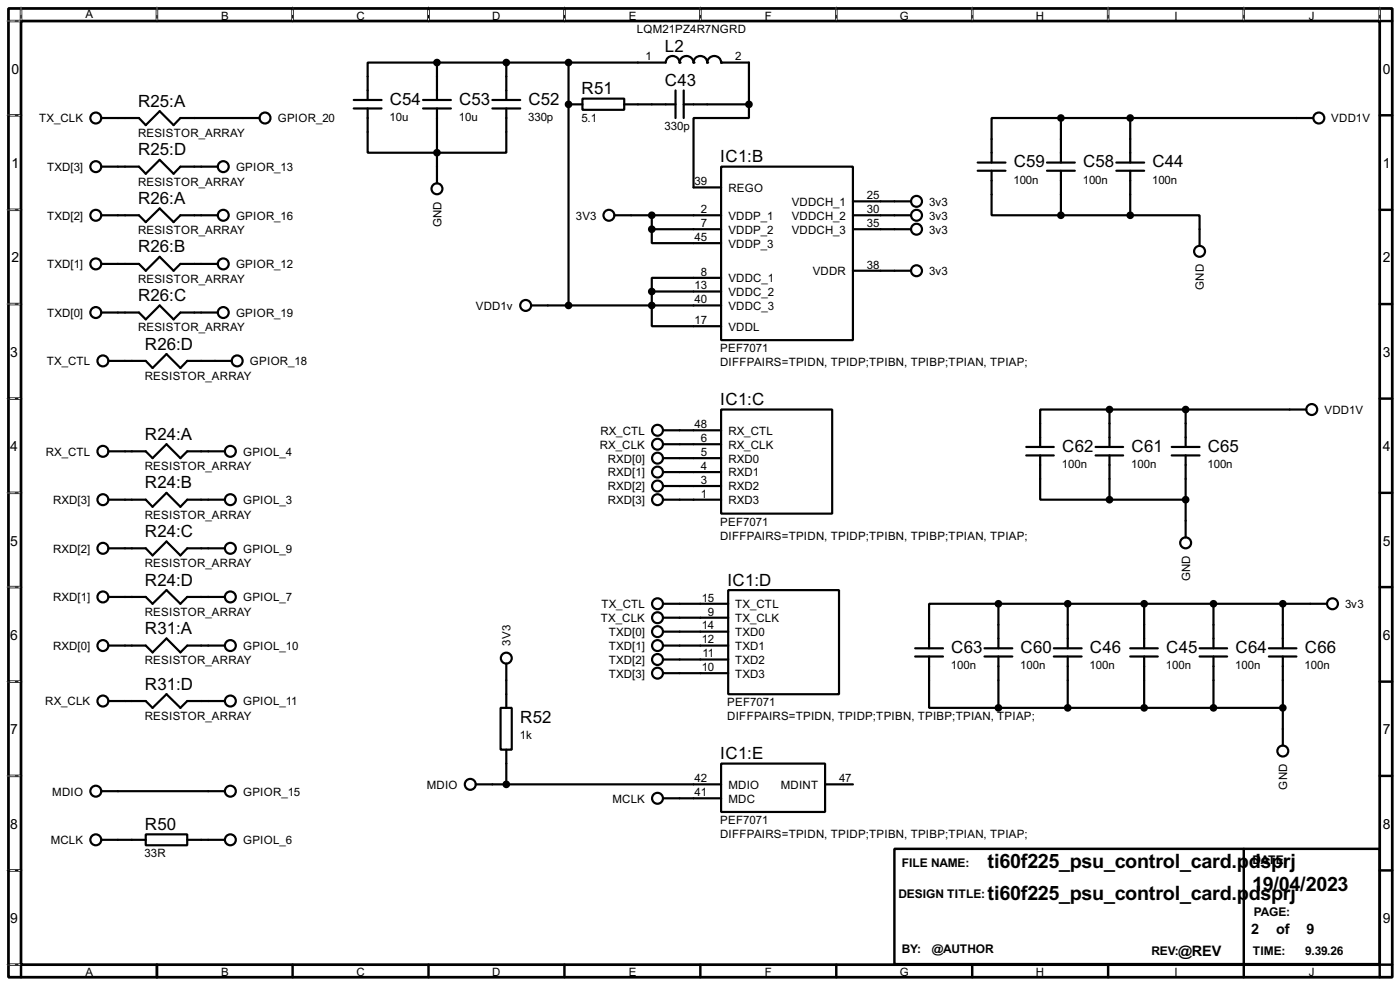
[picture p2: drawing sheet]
<svg xmlns="http://www.w3.org/2000/svg" width="256mm" height="180mm" viewBox="0 0 256 180" stroke-linecap="round" stroke-linejoin="round" font-family="sans-serif">
<path d="M1.6 1.6h253.5v177.3h-253.5zM3.9 3.9h248.9v172.7h-248.9z" fill="none" stroke="#000" stroke-width=".5"/>
<g fill="none" stroke="#000" stroke-width=".45">
<path d="M3.9 1.6v2.3h-2.3M28.8 1.6v2.3M53.6 1.6v2.3M78.5 1.6v2.3M103.4 1.6v2.3M128.3 1.6v2.3M153.2 1.6v2.3M178.1 1.6v2.3M203 1.6v2.3M227.9 1.6v2.3M252.8 1.6v2.3h2.3M1.6 21.1h2.3"/>
<path d="M1.6 38.4h2.3M252.8 21.1h2.3M252.8 38.4h2.3M1.6 55.7h2.3M252.8 55.7h2.3M1.6 73h2.3M252.8 73h2.3M1.6 90.2h2.3M252.8 90.2h2.3M1.6 107.5h2.3M252.8 107.5h2.3M1.6 124.8h2.3"/>
<path d="M252.8 124.8h2.3M1.6 142h2.3M1.6 159.3h2.3M163.9 155.4h88.9v21.1h-88.9zM227.9 155.4v21.1M252.8 142h2.3M252.8 159.3h2.3M1.6 176.6h2.3v2.3M28.8 176.6v2.3M53.6 176.6v2.3M78.5 176.6v2.3M103.4 176.6v2.3"/>
<path d="M128.3 176.6v2.3M153.2 176.6v2.3M178.1 176.6v2.3M203 176.6v2.3M227.9 176.6v2.3M255.1 176.6h-2.3v2.3"/>
</g>
<g fill="none" stroke="#fff" stroke-width=".18">
<path d="M1.3 3.9h2.3M3.9 1.3v2.3M28.8 1.3v2.3M53.6 1.3v2.3M78.5 1.3v2.3M103.4 1.3v2.3M128.3 1.3v2.3M153.2 1.3v2.3M178.1 1.3v2.3M203 1.3v2.3M227.9 1.3v2.3M252.8 1.3v2.3"/>
<path d="M1.3 21.1h2.3M1.3 38.4h2.3M1.3 55.7h2.3M1.3 73h2.3M1.3 90.2h2.3M1.3 107.5h2.3M1.3 124.8h2.3M1.3 142h2.3M1.3 159.3h2.3M1.3 176.6h2.3"/>
</g>
<g fill="none" stroke="#000" stroke-width=".18" stroke-dasharray=".5 1">
<path d="M1.3 3.9h2.3M3.9 1.3v2.3M28.8 1.3v2.3M53.6 1.3v2.3M78.5 1.3v2.3M103.4 1.3v2.3M128.3 1.3v2.3M153.2 1.3v2.3M178.1 1.3v2.3M203 1.3v2.3M227.9 1.3v2.3M252.8 1.3v2.3"/>
<path d="M1.3 21.1h2.3M1.3 38.4h2.3M1.3 55.7h2.3M1.3 73h2.3M1.3 90.2h2.3M1.3 107.5h2.3M1.3 124.8h2.3M1.3 142h2.3M1.3 159.3h2.3M1.3 176.6h2.3"/>
</g>
<g fill="none" stroke="#000" stroke-width=".4">
<path d="M64.8 19.9h5.1M64.8 18.3h5.1M67.4 19.9v8.1h25.4v-8.1M77.5 19.9h5.1M77.5 18.3h5.1M80.1 11.5h-12.7v6.8M80.1 11.5h41.9a1.28 1.28 0 0 1 1.2-1.3 1.28 1.28 0 0 1 1.3 1.3 1.28 1.28 0 0 1 1.3-1.3 1.28 1.28 0 0 1 1.3 1.3 1.25 1.25 0 0 1 1.2-1.2 1.25 1.25 0 0 1 1.3 1.2 1.28 1.28 0 0 1 1.2-1.3 1.28 1.28 0 0 1 1.3 1.3h5.1v7.6M80.1 11.5v6.8M80.1 19.9v13.7M90.2 19.9h5.1M90.2 18.3h5.1M92.8 11.5v6.8"/>
<path d="M104.2 19.1h2.5M104.2 11.5v44.4M106.7 18.1h7.7v2h-7.7zM114.4 19.1h9.4M123.8 16.6v5M125.3 19.1h11.9M125.3 16.6v5M137.2 19.1v2.5h-10.1v12.7h5M18.6 39.4h6.9l1.2 1.3 2.6-2.5 2.5 2.5 1.3-1.3h6.8M18.6 21.6h6.9l1.2 1.3 2.6-2.5 2.5 2.5 1.3-1.3h14.5M18.6 30.5h6.9l1.2 1.3 2.6-2.5 2.5 2.5 1.3-1.3h6.8M112.6 39.4h19.5"/>
<path d="M119.4 39.4v2.6M132.1 30.5h24.2v31.8h-24.2zM156.3 39.4h10.6M156.3 36.9h10.6M179.1 31.3h5.1M179.1 29.8h5.1M181.7 31.3v8.1h12.7M191.8 31.3h5.1M191.8 29.8h5.1M194.4 21.6h-12.7v8.2M194.4 39.4h12.7M194.4 21.6v8.2"/>
<path d="M194.4 31.3v8.1M194.4 21.6h46.2M204.5 31.3h5.1M204.5 29.8h5.1M207.1 39.4h12.7v5.6M207.1 21.6v8.2M207.1 31.3v8.1M18.6 48.3h6.9l1.2 1.3 2.6-2.6 2.5 2.6 1.3-1.3h6.8M18.6 57.2h6.9l1.2 1.3 2.6-2.6 2.5 2.6 1.3-1.3h6.8M97.3 55.9h34.8M119.4 53.4v6.3h12.7M119.4 42v2.5h12.7"/>
<path d="M119.4 42h12.7M119.4 53.4h12.7M132.1 50.9h-12.7v2.5M156.3 42h10.6M156.3 49.6h10.6M19.9 66.1h6.8l1.3 1.3 2.5-2.6 2.6 2.6 1.2-1.3h8.2M121.5 78.8h10.6M132.1 75h20.4v19h-20.4zM203.3 75h-12.7v6.8M203.3 75h36M203.3 75v6.8M217.2 75v6.8"/>
<path d="M19.9 91.5h6.8l1.3 1.3 2.5-2.6 2.6 2.6 1.2-1.3h6.9M19.9 82.6h6.8l1.3 1.3 2.5-2.6 2.6 2.6 1.2-1.3h6.9M121.5 91.5h10.6M121.5 89h10.6M121.5 86.4h10.6M121.5 83.9h10.6M121.5 81.3h10.6M188 83.4h5.1M188 81.8h5.1M190.6 83.4v8.1h12.7M200.7 83.4h5.1M200.7 81.8h5.1"/>
<path d="M203.3 91.5h13.9M203.3 83.4v8.1M214.7 83.4h5.1M214.7 81.8h5.1M217.2 83.4v15M19.9 118.2h6.8l1.3 1.2 2.5-2.5 2.6 2.5 1.2-1.2h6.9M19.9 100.4h6.8l1.3 1.3 2.5-2.6 2.6 2.6 1.2-1.3h6.9M19.9 109.3h6.8l1.3 1.2 2.5-2.5 2.6 2.5 1.2-1.2h6.9M121.5 118.2h11.9M121.5 115.6h11.9M121.5 113.1h11.9M121.5 110.5h11.9"/>
<path d="M133.4 108h20.3v19.1h-20.3zM167.7 118.7h5.1M180.4 118.7h5.1M182.9 110.5h-12.7v8.2M182.9 110.5h60.2M182.9 110.5v8.2M193.1 118.7h5.1M195.6 110.5v8.2M207.1 118.7h5M209.6 110.5v8.2M219.8 118.7h5M222.3 110.5v8.2"/>
<path d="M232.5 118.7h5M235 110.5v8.2M19.9 128.3h6.8l1.3 1.3 2.5-2.5 2.6 2.5 1.2-1.3h6.9M91.7 129.6h2.1v7.6h-2.1zM92.8 121.5v8.1M92.8 137.2v6.4M121.5 123.2h11.9M121.5 120.7h11.9M132.1 139.8h19.1v8.8h-19.1zM167.7 120.2h5.1M170.2 120.2v9.4h12.7M180.4 120.2h5.1"/>
<path d="M182.9 129.6h52.1M182.9 120.2v9.4M193.1 120.2h5.1M195.6 120.2v9.4M207.1 120.2h5M209.6 120.2v9.4M219.8 120.2h5M222.3 120.2v9.4M232.5 120.2h5M235 120.2v16.3M18.6 144.8h22.6M18.6 153.7h8.1"/>
<path d="M26.7 152.7h7.6v2h-7.6zM34.3 153.7h6.9M87.2 143.6h44.9M121.5 146.1h10.6M151.2 143.6h5.1"/>
<circle cx="17.5" cy="30.5" r="1"/>
<circle cx="17.5" cy="39.4" r="1"/>
<circle cx="17.5" cy="21.6" r="1"/>
<circle cx="40.9" cy="30.5" r="1"/>
<circle cx="40.9" cy="39.4" r="1"/>
<circle cx="48.5" cy="21.6" r="1"/>
<circle cx="80" cy="34.6" r="1"/>
<circle cx="111.5" cy="39.4" r="1"/>
<circle cx="167.9" cy="36.9" r="1"/>
<circle cx="167.9" cy="39.4" r="1"/>
<circle cx="241.6" cy="21.6" r="1"/>
<circle cx="17.5" cy="48.3" r="1"/>
<circle cx="17.5" cy="57.2" r="1"/>
<circle cx="40.9" cy="48.3" r="1"/>
<circle cx="40.9" cy="57.2" r="1"/>
<circle cx="96.3" cy="55.9" r="1"/>
<circle cx="167.9" cy="42" r="1"/>
<circle cx="167.9" cy="49.6" r="1"/>
<circle cx="219.7" cy="46" r="1"/>
<circle cx="18.8" cy="66.1" r="1"/>
<circle cx="43.4" cy="66.1" r="1"/>
<circle cx="120.4" cy="78.8" r="1"/>
<circle cx="240.3" cy="75" r="1"/>
<circle cx="18.8" cy="82.6" r="1"/>
<circle cx="18.8" cy="91.5" r="1"/>
<circle cx="42.2" cy="82.6" r="1"/>
<circle cx="42.2" cy="91.5" r="1"/>
<circle cx="120.4" cy="89" r="1"/>
<circle cx="120.4" cy="81.3" r="1"/>
<circle cx="120.4" cy="86.4" r="1"/>
<circle cx="120.4" cy="91.5" r="1"/>
<circle cx="120.4" cy="83.9" r="1"/>
<circle cx="217.2" cy="99.4" r="1"/>
<circle cx="18.8" cy="118.2" r="1"/>
<circle cx="18.8" cy="109.3" r="1"/>
<circle cx="18.8" cy="100.4" r="1"/>
<circle cx="42.2" cy="118.2" r="1"/>
<circle cx="42.2" cy="100.4" r="1"/>
<circle cx="42.2" cy="109.3" r="1"/>
<circle cx="120.4" cy="118.2" r="1"/>
<circle cx="120.4" cy="113.1" r="1"/>
<circle cx="120.4" cy="115.6" r="1"/>
<circle cx="120.4" cy="110.5" r="1"/>
<circle cx="244.1" cy="110.5" r="1"/>
<circle cx="18.8" cy="128.3" r="1"/>
<circle cx="42.2" cy="128.3" r="1"/>
<circle cx="92.7" cy="120.5" r="1"/>
<circle cx="120.4" cy="123.2" r="1"/>
<circle cx="120.4" cy="120.7" r="1"/>
<circle cx="235" cy="137.5" r="1"/>
<circle cx="17.5" cy="153.7" r="1"/>
<circle cx="17.5" cy="144.8" r="1"/>
<circle cx="42.2" cy="153.7" r="1"/>
<circle cx="42.2" cy="144.8" r="1"/>
<circle cx="86.1" cy="143.6" r="1"/>
<circle cx="120.4" cy="146.1" r="1"/>
</g>
<g fill="#000">
<circle cx="104.2" cy="19.1" r=".2"/>
<circle cx="124.5" cy="11.5" r=".2"/>
<circle cx="127.1" cy="11.5" r=".2"/>
<circle cx="129.6" cy="11.5" r=".2"/>
<circle cx="132.1" cy="11.5" r=".2"/>
</g>
<g fill="#000" stroke="#000" stroke-width=".4">
<circle cx="80" cy="11.5" r=".5"/>
<circle cx="92.7" cy="11.5" r=".5"/>
<circle cx="104.1" cy="19.1" r=".5"/>
<circle cx="104.1" cy="11.5" r=".5"/>
<circle cx="137.2" cy="19.1" r=".5"/>
<circle cx="80" cy="28" r=".5"/>
<circle cx="119.4" cy="39.4" r=".5"/>
<circle cx="194.3" cy="21.6" r=".5"/>
<circle cx="194.3" cy="39.4" r=".5"/>
<circle cx="207" cy="21.6" r=".5"/>
<circle cx="207" cy="39.4" r=".5"/>
<circle cx="104.1" cy="55.9" r=".5"/>
<circle cx="119.4" cy="53.4" r=".5"/>
<circle cx="119.4" cy="55.9" r=".5"/>
<circle cx="119.4" cy="42" r=".5"/>
<circle cx="203.2" cy="75" r=".5"/>
<circle cx="217.2" cy="75" r=".5"/>
<circle cx="203.2" cy="91.5" r=".5"/>
<circle cx="217.2" cy="91.5" r=".5"/>
<circle cx="182.9" cy="110.5" r=".5"/>
<circle cx="195.6" cy="110.5" r=".5"/>
<circle cx="209.6" cy="110.5" r=".5"/>
<circle cx="222.3" cy="110.5" r=".5"/>
<circle cx="235" cy="110.5" r=".5"/>
<circle cx="182.9" cy="129.6" r=".5"/>
<circle cx="195.6" cy="129.6" r=".5"/>
<circle cx="209.6" cy="129.6" r=".5"/>
<circle cx="222.3" cy="129.6" r=".5"/>
<circle cx="235" cy="129.6" r=".5"/>
<circle cx="92.7" cy="143.6" r=".5"/>
</g>
<g font-size="4.1">
<text x="180.9" y="158.9">ti60f225_psu_control_card.p</text>
<text x="228.8" y="158.9">dsprj</text>
<text x="180.9" y="164.8">ti60f225_psu_control_card.p</text>
<text x="228.8" y="164.8">dsprj</text>
<text x="229.4" y="163">19/04/2023</text>
</g>
<g font-size="3.5">
<text x="121.8" y="9.5">L2</text>
<text x="106.6" y="17.3">R51</text>
<text x="121.8" y="15.7">C43</text>
<text x="25.3" y="19.6">R25:A</text>
<text x="71.4" y="19.2">C54</text>
<text x="84.1" y="19.2">C53</text>
<text x="96.8" y="19.2">C52</text>
<text x="25.3" y="28.5">R25:D</text>
<text x="132" y="29.7">IC1:B</text>
<text x="185.7" y="30.7">C59</text>
<text x="198.4" y="30.7">C58</text>
<text x="211.1" y="30.7">C44</text>
<text x="25.3" y="37.4">R26:A</text>
<text x="25.3" y="46.2">R26:B</text>
<text x="25.3" y="55.1">R26:C</text>
<text x="26.6" y="64">R26:D</text>
<text x="132" y="74.1">IC1:C</text>
<text x="26.6" y="80.5">R24:A</text>
<text x="194.6" y="82.8">C62</text>
<text x="207.3" y="82.8">C61</text>
<text x="221.3" y="82.8">C65</text>
<text x="26.6" y="89.4">R24:B</text>
<text x="26.6" y="98.3">R24:C</text>
<text x="26.6" y="107.2">R24:D</text>
<text x="133.3" y="107.2">IC1:D</text>
<text x="26.6" y="116.1">R31:A</text>
<text x="174.3" y="119.6">C63</text>
<text x="187" y="119.6">C60</text>
<text x="199.7" y="119.6">C46</text>
<text x="213.7" y="119.6">C45</text>
<text x="226.4" y="119.6">C64</text>
<text x="239.1" y="119.6">C66</text>
<text x="26.6" y="126.3">R31:D</text>
<text x="95.3" y="132.3">R52</text>
<text x="132" y="139">IC1:E</text>
<text x="26.6" y="151.9">R50</text>
</g>
<g font-size="3">
<text x="229.2" y="170.9">2</text>
<text x="233.8" y="170.9">of</text>
<text x="239.4" y="170.9">9</text>
<text x="215.9" y="174.9">@REV</text>
</g>
<g font-size="2.9">
<text x="2.1" y="13.5">0</text>
<text x="253.4" y="13.5">0</text>
<text x="2.1" y="30.7">1</text>
<text x="253.4" y="30.7">1</text>
<text x="2.1" y="48">2</text>
<text x="253.4" y="48">2</text>
<text x="1.9" y="65.3">3</text>
<text x="253.4" y="65.3">3</text>
<text x="1.9" y="82.5">4</text>
<text x="253.4" y="82.5">4</text>
<text x="1.9" y="99.9">5</text>
<text x="253.4" y="99.9">5</text>
<text x="1.9" y="117.1">6</text>
<text x="253.4" y="117.1">6</text>
<text x="1.9" y="134.4">7</text>
<text x="253.4" y="134.4">7</text>
<text x="1.9" y="151.7">8</text>
<text x="253.4" y="151.7">8</text>
<text x="1.9" y="168.9">9</text>
<text x="253.4" y="168.9">9</text>
</g>
<g font-size="2.5">
<text x="165.2" y="158.7">FILE NAME:</text>
<text x="229.4" y="158.2">DATE:</text>
<text x="164.6" y="164.3">DESIGN TITLE:</text>
<text x="229.7" y="167.6">PAGE:</text>
<text x="165.2" y="174.5">BY:</text>
<text x="170.7" y="174.5">@AUTHOR</text>
<text x="210.9" y="174.7">REV:</text>
<text x="229.5" y="174.7">TIME:</text>
<text x="239.1" y="174.7">9.39.26</text>
</g>
<g font-size="2.4">
<text x="15.6" y="3.4">A</text>
<text x="40.5" y="3.6">B</text>
<text x="65.3" y="3.6">C</text>
<text x="90.2" y="3.6">D</text>
<text x="115.2" y="3.6">E</text>
<text x="140.1" y="3.6">F</text>
<text x="164.8" y="3.6">G</text>
<text x="189.8" y="3.6">H</text>
<text x="215.1" y="3.6">I</text>
<text x="239.8" y="3.6">J</text>
<text x="116.7" y="6">LQM21PZ4R7NGRD</text>
<text x="118.3" y="11.1">1</text>
<text x="134.7" y="11.1">2</text>
<text x="7.2" y="22.4">TX_CLK</text>
<text x="50.9" y="22.4">GPIOR_20</text>
<text x="71.4" y="22.2">10u</text>
<text x="84.1" y="22.2">10u</text>
<text x="96.8" y="22.2">330p</text>
<text x="106.5" y="22.3">5.1</text>
<text x="121.8" y="23.8">330p</text>
<text x="243.9" y="22.4">VDD1V</text>
<text x="25.3" y="25.1">RESISTOR_ARRAY</text>
<text x="8.6" y="31.3">TXD[3]</text>
<text x="25.3" y="34">RESISTOR_ARRAY</text>
<text x="43.2" y="31.3">GPIOR_13</text>
<text x="127.3" y="33.9">39</text>
<text x="133.4" y="35.1">REGO</text>
<text x="185.7" y="33.6">100n</text>
<text x="198.4" y="33.6">100n</text>
<text x="211.1" y="33.6">100n</text>
<text x="8.6" y="40.2">TXD[2]</text>
<text x="43.2" y="40.2">GPIOR_16</text>
<text x="80.9" y="41.6" transform="rotate(-90 80.9 41.6)">GND</text>
<text x="105.5" y="40.2">3V3</text>
<text x="128.4" y="39">2</text>
<text x="128.4" y="41.6">7</text>
<text x="133.4" y="40.2">VDDP_1</text>
<text x="145" y="37.7">VDDCH_1</text>
<text x="145" y="40.2">VDDCH_2</text>
<text x="158.8" y="36.5">25</text>
<text x="158.8" y="39">30</text>
<text x="158.8" y="41.6">35</text>
<text x="170.2" y="40.2">3v3</text>
<text x="170.2" y="37.7">3v3</text>
<text x="25.3" y="42.9">RESISTOR_ARRAY</text>
<text x="127.3" y="44.1">45</text>
<text x="133.4" y="42.7">VDDP_2</text>
<text x="133.4" y="45.3">VDDP_3</text>
<text x="145" y="42.7">VDDCH_3</text>
<text x="170.2" y="42.7">3v3</text>
<text x="8.6" y="49.1">TXD[1]</text>
<text x="25.3" y="51.8">RESISTOR_ARRAY</text>
<text x="43.2" y="49.1">GPIOR_12</text>
<text x="127.3" y="52.9">13</text>
<text x="128.4" y="50.4">8</text>
<text x="133.4" y="51.7">VDDC_1</text>
<text x="148.9" y="50.4">VDDR</text>
<text x="158.8" y="49.2">38</text>
<text x="170.2" y="50.4">3v3</text>
<text x="220.6" y="53.1" transform="rotate(-90 220.6 53.1)">GND</text>
<text x="8.6" y="58">TXD[0]</text>
<text x="43.2" y="58">GPIOR_19</text>
<text x="87.2" y="56.7">VDD1v</text>
<text x="127.3" y="59.3">17</text>
<text x="127.3" y="55.5">40</text>
<text x="133.4" y="54.2">VDDC_2</text>
<text x="133.4" y="56.7">VDDC_3</text>
<text x="25.3" y="60.7">RESISTOR_ARRAY</text>
<text x="131.9" y="64.5">PEF7071</text>
<text x="133.4" y="60.5">VDDL</text>
<text x="8.6" y="66.9">TX_CTL</text>
<text x="26.5" y="69.5">RESISTOR_ARRAY</text>
<text x="45.8" y="66.9">GPIOR_18</text>
<text x="131.9" y="67">DIFFPAIRS=TPIDN, TPIDP;TPIBN, TPIBP;TPIAN, TPIAP;</text>
<text x="242.6" y="75.8">VDD1V</text>
<text x="8.4" y="83.4">RX_CTL</text>
<text x="44.5" y="83.4">GPIOL_4</text>
<text x="109.9" y="82.1">RX_CLK</text>
<text x="110" y="79.6">RX_CTL</text>
<text x="127.3" y="78.3">48</text>
<text x="128.4" y="83.5">5</text>
<text x="128.4" y="80.9">6</text>
<text x="133.4" y="82.1">RX_CLK</text>
<text x="133.4" y="79.6">RX_CTL</text>
<text x="26.5" y="86.1">RESISTOR_ARRAY</text>
<text x="111.3" y="89.8">RXD[2]</text>
<text x="111.3" y="87.2">RXD[1]</text>
<text x="111.3" y="84.7">RXD[0]</text>
<text x="128.4" y="88.5">3</text>
<text x="128.4" y="86">4</text>
<text x="133.4" y="89.8">RXD2</text>
<text x="133.4" y="87.2">RXD1</text>
<text x="133.4" y="84.7">RXD0</text>
<text x="194.6" y="85.7">100n</text>
<text x="207.3" y="85.7">100n</text>
<text x="221.2" y="85.7">100n</text>
<text x="9.7" y="92.3">RXD[3]</text>
<text x="26.5" y="95">RESISTOR_ARRAY</text>
<text x="44.5" y="92.3">GPIOL_3</text>
<text x="111.3" y="92.3">RXD[3]</text>
<text x="128.4" y="91.1">1</text>
<text x="133.4" y="92.3">RXD3</text>
<text x="9.7" y="101.2">RXD[2]</text>
<text x="44.5" y="101.2">GPIOL_9</text>
<text x="131.9" y="96.2">PEF7071</text>
<text x="131.9" y="98.8">DIFFPAIRS=TPIDN, TPIDP;TPIBN, TPIBP;TPIAN, TPIAP;</text>
<text x="26.5" y="103.9">RESISTOR_ARRAY</text>
<text x="218" y="106.4" transform="rotate(-90 218 106.4)">GND</text>
<text x="9.7" y="110.1">RXD[1]</text>
<text x="26.5" y="112.7">RESISTOR_ARRAY</text>
<text x="44.5" y="110.1">GPIOL_7</text>
<text x="110.1" y="113.9">TX_CLK</text>
<text x="110.2" y="111.3">TX_CTL</text>
<text x="128.6" y="110.1">15</text>
<text x="129.7" y="112.7">9</text>
<text x="134.7" y="113.9">TX_CLK</text>
<text x="134.7" y="111.3">TX_CTL</text>
<text x="246.4" y="111.3">3v3</text>
<text x="9.7" y="119">RXD[0]</text>
<text x="44.5" y="119">GPIOL_10</text>
<text x="93.5" y="118.2" transform="rotate(-90 93.5 118.2)">3V3</text>
<text x="111.5" y="119">TXD[1]</text>
<text x="111.5" y="116.4">TXD[0]</text>
<text x="128.6" y="117.8">12</text>
<text x="128.6" y="115.2">14</text>
<text x="134.7" y="119">TXD1</text>
<text x="134.7" y="116.4">TXD0</text>
<text x="26.5" y="121.6">RESISTOR_ARRAY</text>
<text x="111.5" y="124">TXD[3]</text>
<text x="111.5" y="121.5">TXD[2]</text>
<text x="128.6" y="122.8">10</text>
<text x="128.7" y="120.3">11</text>
<text x="134.7" y="124">TXD3</text>
<text x="134.7" y="121.5">TXD2</text>
<text x="174.2" y="122.5">100n</text>
<text x="186.9" y="122.5">100n</text>
<text x="199.6" y="122.5">100n</text>
<text x="213.6" y="122.5">100n</text>
<text x="226.3" y="122.5">100n</text>
<text x="239" y="122.5">100n</text>
<text x="8.3" y="129.1">RX_CLK</text>
<text x="26.5" y="131.8">RESISTOR_ARRAY</text>
<text x="44.5" y="129.1">GPIOL_11</text>
<text x="133.2" y="129.3">PEF7071</text>
<text x="133.2" y="131.8">DIFFPAIRS=TPIDN, TPIDP;TPIBN, TPIBP;TPIAN, TPIAP;</text>
<text x="95.2" y="135.2">1k</text>
<text x="127.3" y="143.2">42</text>
<text x="153.7" y="143.2">47</text>
<text x="9.6" y="145.6">MDIO</text>
<text x="44.5" y="145.6">GPIOR_15</text>
<text x="78.2" y="144.4">MDIO</text>
<text x="112.2" y="146.9">MCLK</text>
<text x="127.3" y="145.7">41</text>
<text x="133.4" y="146.9">MDC</text>
<text x="133.4" y="144.4">MDIO</text>
<text x="143" y="144.4">MDINT</text>
<text x="235.8" y="144.5" transform="rotate(-90 235.8 144.5)">GND</text>
<text x="9.3" y="154.5">MCLK</text>
<text x="44.5" y="154.5">GPIOL_6</text>
<text x="131.9" y="150.8">PEF7071</text>
<text x="131.9" y="153.4">DIFFPAIRS=TPIDN, TPIDP;TPIBN, TPIBP;TPIAN, TPIAP;</text>
<text x="26.5" y="156.9">33R</text>
<text x="15.6" y="178.7">A</text>
<text x="40.5" y="178.7">B</text>
<text x="65.3" y="178.7">C</text>
<text x="90.2" y="178.7">D</text>
<text x="115.2" y="178.7">E</text>
<text x="140.1" y="178.7">F</text>
<text x="164.8" y="178.7">G</text>
<text x="189.8" y="178.7">H</text>
<text x="215.1" y="178.7">I</text>
<text x="239.8" y="178.7">J</text>
</g>
</svg>
